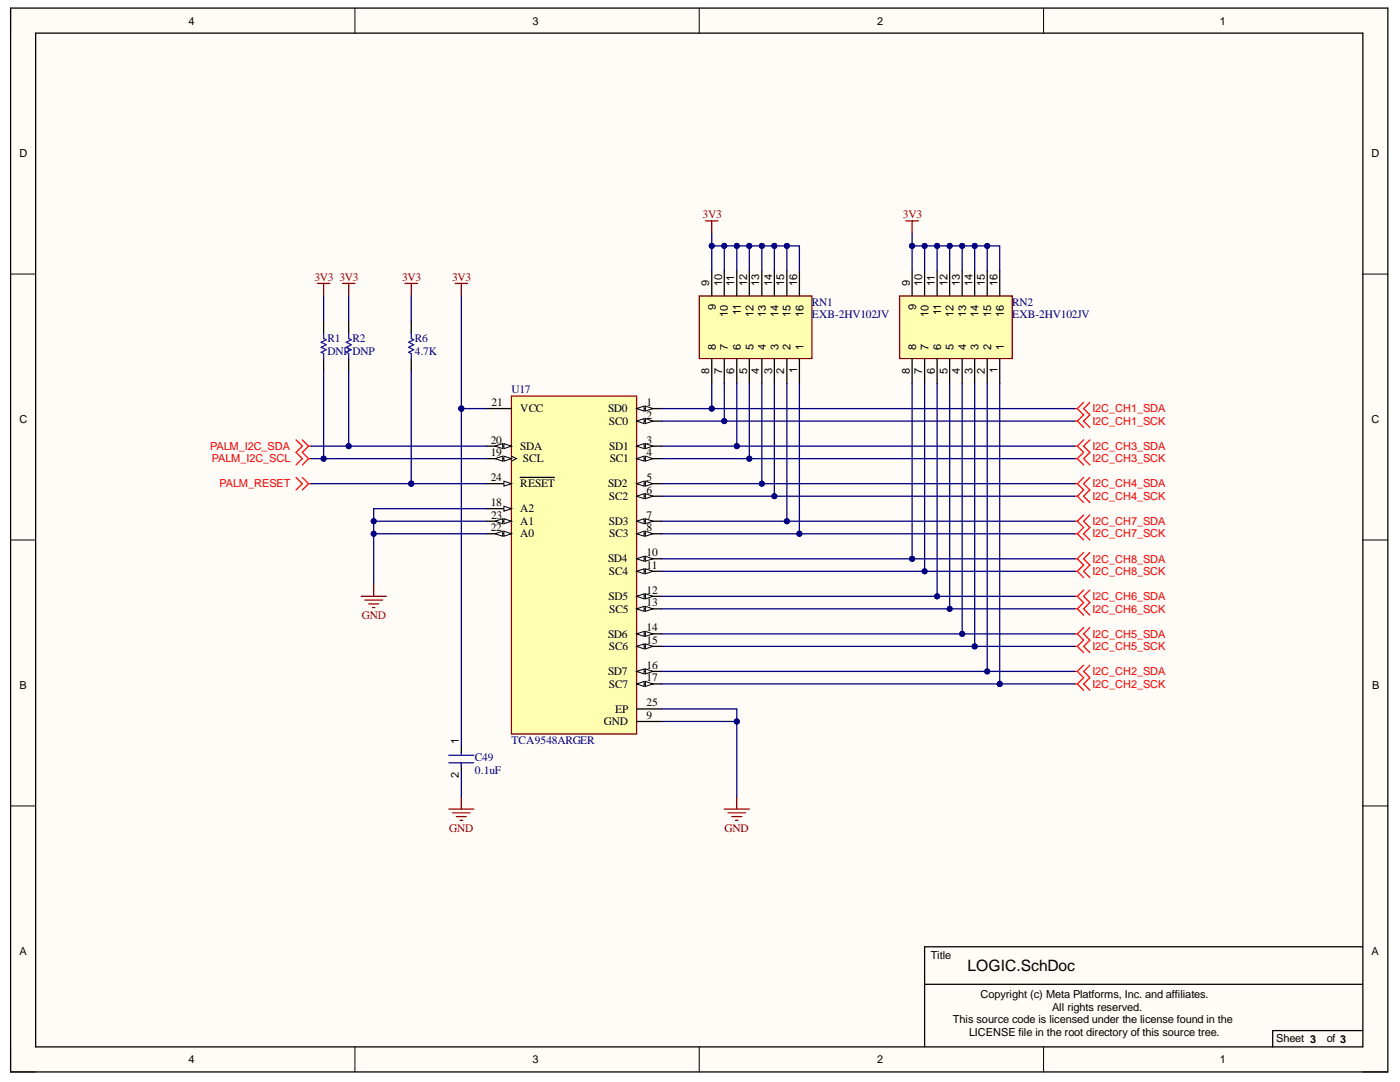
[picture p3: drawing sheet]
<svg xmlns="http://www.w3.org/2000/svg" width="279mm" height="216mm" viewBox="0 0 279 216" stroke-linecap="round" stroke-linejoin="round" font-family="sans-serif">
<g fill="#fffcf8">
<path d="M2.1 1.6h274.9v212.3h-274.9z" fill-rule="evenodd"/>
<path d="M7.1 6.6h264.9v202.3h-264.9z" fill-rule="evenodd"/>
</g>
<g fill="none" stroke="#000" stroke-width=".2">
<path d="M2.1 1.6v5M70.8 1.6v5M139.5 1.6v5M208.3 1.6v5M2.1 54.7h5M272 54.7h5M2.1 107.7h5M272 107.8h5M2.1 160.8h5M272 160.8h5M2.1 208.9v5h5M70.8 208.9v5"/>
<path d="M139.5 208.9v5M208.3 208.9v5M272 213.9h5"/>
</g>
<path d="M2.1 1.6h274.9v212.3h-274.9zM7.1 6.6h264.9v202.3h-264.9zM184.5 196.4h87.5M272 188.9h-87.5v20M272 205.6h-18v3.3" fill="none" stroke="#000" stroke-width=".25"/>
<path d="M102.1 79h25v67.5h-25z" fill-rule="evenodd" fill="#ffffb0"/>
<path d="M102.1 79h25v67.5h-25z" fill="none" stroke="#800000" stroke-width=".25"/>
<path d="M97.1 81.5h5M127.1 81.5h5" fill="none" stroke="#000" stroke-width=".25"/>
<path d="M127.1 81.5l1.5-.5v1z" fill="#f8fcff"/>
<path d="M127.1 81.5l1.5-.5v1z" fill="none" stroke="#000" stroke-width=".2"/>
<path d="M128.8 81l1.5 .5-1.5 .5z" fill="#f8fcff"/>
<path d="M128.8 81l1.5 .5-1.5 .5z" fill="none" stroke="#000" stroke-width=".2"/>
<path d="M127.1 89h5" fill="none" stroke="#000" stroke-width=".25"/>
<path d="M127.1 89l1.5-.5v1z" fill="#f8fcff"/>
<path d="M127.1 89l1.5-.5v1z" fill="none" stroke="#000" stroke-width=".2"/>
<path d="M128.8 88.5l1.5 .5-1.5 .5z" fill="#f8fcff"/>
<path d="M128.8 88.5l1.5 .5-1.5 .5z" fill="none" stroke="#000" stroke-width=".2"/>
<path d="M127.1 96.5h5" fill="none" stroke="#000" stroke-width=".25"/>
<path d="M127.1 96.5l1.5-.5v1z" fill="#f8fcff"/>
<path d="M127.1 96.5l1.5-.5v1z" fill="none" stroke="#000" stroke-width=".2"/>
<path d="M128.8 96l1.5 .5-1.5 .5z" fill="#f8fcff"/>
<path d="M128.8 96l1.5 .5-1.5 .5z" fill="none" stroke="#000" stroke-width=".2"/>
<path d="M127.1 104h5" fill="none" stroke="#000" stroke-width=".25"/>
<path d="M127.1 104l1.5-.5v1z" fill="#f8fcff"/>
<path d="M127.1 104l1.5-.5v1z" fill="none" stroke="#000" stroke-width=".2"/>
<path d="M128.8 103.5l1.5 .5-1.5 .5z" fill="#f8fcff"/>
<path d="M128.8 103.5l1.5 .5-1.5 .5z" fill="none" stroke="#000" stroke-width=".2"/>
<path d="M127.1 111.5h5" fill="none" stroke="#000" stroke-width=".25"/>
<path d="M127.1 111.5l1.5-.5v1z" fill="#f8fcff"/>
<path d="M127.1 111.5l1.5-.5v1z" fill="none" stroke="#000" stroke-width=".2"/>
<path d="M128.8 111l1.5 .5-1.5 .5z" fill="#f8fcff"/>
<path d="M128.8 111l1.5 .5-1.5 .5z" fill="none" stroke="#000" stroke-width=".2"/>
<path d="M127.1 119h5" fill="none" stroke="#000" stroke-width=".25"/>
<path d="M127.1 119l1.5-.5v1z" fill="#f8fcff"/>
<path d="M127.1 119l1.5-.5v1z" fill="none" stroke="#000" stroke-width=".2"/>
<path d="M128.8 118.5l1.5 .5-1.5 .5z" fill="#f8fcff"/>
<path d="M128.8 118.5l1.5 .5-1.5 .5z" fill="none" stroke="#000" stroke-width=".2"/>
<path d="M127.1 126.5h5" fill="none" stroke="#000" stroke-width=".25"/>
<path d="M127.1 126.5l1.5-.5v1z" fill="#f8fcff"/>
<path d="M127.1 126.5l1.5-.5v1z" fill="none" stroke="#000" stroke-width=".2"/>
<path d="M128.8 126l1.5 .5-1.5 .5z" fill="#f8fcff"/>
<path d="M128.8 126l1.5 .5-1.5 .5z" fill="none" stroke="#000" stroke-width=".2"/>
<path d="M127.1 134h5" fill="none" stroke="#000" stroke-width=".25"/>
<path d="M127.1 134l1.5-.5v1z" fill="#f8fcff"/>
<path d="M127.1 134l1.5-.5v1z" fill="none" stroke="#000" stroke-width=".2"/>
<path d="M128.8 133.5l1.5 .5-1.5 .5z" fill="#f8fcff"/>
<path d="M128.8 133.5l1.5 .5-1.5 .5z" fill="none" stroke="#000" stroke-width=".2"/>
<path d="M127.1 84h5" fill="none" stroke="#000" stroke-width=".25"/>
<path d="M127.1 84l1.5-.5v1z" fill="#f8fcff"/>
<path d="M127.1 84l1.5-.5v1z" fill="none" stroke="#000" stroke-width=".2"/>
<path d="M128.8 83.5l1.5 .5-1.5 .5z" fill="#f8fcff"/>
<path d="M128.8 83.5l1.5 .5-1.5 .5z" fill="none" stroke="#000" stroke-width=".2"/>
<path d="M127.1 91.5h5" fill="none" stroke="#000" stroke-width=".25"/>
<path d="M127.1 91.5l1.5-.5v1z" fill="#f8fcff"/>
<path d="M127.1 91.5l1.5-.5v1z" fill="none" stroke="#000" stroke-width=".2"/>
<path d="M128.8 91l1.5 .5-1.5 .5z" fill="#f8fcff"/>
<path d="M128.8 91l1.5 .5-1.5 .5z" fill="none" stroke="#000" stroke-width=".2"/>
<path d="M127.1 99h5" fill="none" stroke="#000" stroke-width=".25"/>
<path d="M127.1 99l1.5-.5v1z" fill="#f8fcff"/>
<path d="M127.1 99l1.5-.5v1z" fill="none" stroke="#000" stroke-width=".2"/>
<path d="M128.8 98.5l1.5 .5-1.5 .5z" fill="#f8fcff"/>
<path d="M128.8 98.5l1.5 .5-1.5 .5z" fill="none" stroke="#000" stroke-width=".2"/>
<path d="M127.1 106.5h5" fill="none" stroke="#000" stroke-width=".25"/>
<path d="M127.1 106.5l1.5-.5v1z" fill="#f8fcff"/>
<path d="M127.1 106.5l1.5-.5v1z" fill="none" stroke="#000" stroke-width=".2"/>
<path d="M128.8 106l1.5 .5-1.5 .5z" fill="#f8fcff"/>
<path d="M128.8 106l1.5 .5-1.5 .5z" fill="none" stroke="#000" stroke-width=".2"/>
<path d="M127.1 114h5" fill="none" stroke="#000" stroke-width=".25"/>
<path d="M127.1 114l1.5-.5v1z" fill="#f8fcff"/>
<path d="M127.1 114l1.5-.5v1z" fill="none" stroke="#000" stroke-width=".2"/>
<path d="M128.8 113.5l1.5 .5-1.5 .5z" fill="#f8fcff"/>
<path d="M128.8 113.5l1.5 .5-1.5 .5z" fill="none" stroke="#000" stroke-width=".2"/>
<path d="M127.1 121.5h5" fill="none" stroke="#000" stroke-width=".25"/>
<path d="M127.1 121.5l1.5-.5v1z" fill="#f8fcff"/>
<path d="M127.1 121.5l1.5-.5v1z" fill="none" stroke="#000" stroke-width=".2"/>
<path d="M128.8 121l1.5 .5-1.5 .5z" fill="#f8fcff"/>
<path d="M128.8 121l1.5 .5-1.5 .5z" fill="none" stroke="#000" stroke-width=".2"/>
<path d="M127.1 129h5" fill="none" stroke="#000" stroke-width=".25"/>
<path d="M127.1 129l1.5-.5v1z" fill="#f8fcff"/>
<path d="M127.1 129l1.5-.5v1z" fill="none" stroke="#000" stroke-width=".2"/>
<path d="M128.8 128.5l1.5 .5-1.5 .5z" fill="#f8fcff"/>
<path d="M128.8 128.5l1.5 .5-1.5 .5z" fill="none" stroke="#000" stroke-width=".2"/>
<path d="M127.1 136.5h5" fill="none" stroke="#000" stroke-width=".25"/>
<path d="M127.1 136.5l1.5-.5v1z" fill="#f8fcff"/>
<path d="M127.1 136.5l1.5-.5v1z" fill="none" stroke="#000" stroke-width=".2"/>
<path d="M128.8 136l1.5 .5-1.5 .5z" fill="#f8fcff"/>
<path d="M128.8 136l1.5 .5-1.5 .5z" fill="none" stroke="#000" stroke-width=".2"/>
<path d="M97.1 96.5h5" fill="none" stroke="#000" stroke-width=".25"/>
<path d="M100.6 96l1.5 .5-1.5 .5z" fill="#f8fcff"/>
<path d="M100.6 96l1.5 .5-1.5 .5z" fill="none" stroke="#000" stroke-width=".2"/>
<path d="M103.8 95.3h6.9M97.1 106.5h5" fill="none" stroke="#000" stroke-width=".25"/>
<path d="M100.6 106l1.5 .5-1.5 .5z" fill="#f8fcff"/>
<path d="M100.6 106l1.5 .5-1.5 .5z" fill="none" stroke="#000" stroke-width=".2"/>
<path d="M98.8 106.5l1.5-.5v1z" fill="#f8fcff"/>
<path d="M98.8 106.5l1.5-.5v1z" fill="none" stroke="#000" stroke-width=".2"/>
<path d="M97.1 104h5" fill="none" stroke="#000" stroke-width=".25"/>
<path d="M100.6 103.5l1.5 .5-1.5 .5z" fill="#f8fcff"/>
<path d="M100.6 103.5l1.5 .5-1.5 .5z" fill="none" stroke="#000" stroke-width=".2"/>
<path d="M98.8 104l1.5-.5v1z" fill="#f8fcff"/>
<path d="M98.8 104l1.5-.5v1z" fill="none" stroke="#000" stroke-width=".2"/>
<path d="M97.1 101.5h5" fill="none" stroke="#000" stroke-width=".25"/>
<path d="M100.6 101l1.5 .5-1.5 .5z" fill="#f8fcff"/>
<path d="M100.6 101l1.5 .5-1.5 .5z" fill="none" stroke="#000" stroke-width=".2"/>
<path d="M97.1 91.5h5M127.1 141.5h5" fill="none" stroke="#000" stroke-width=".25"/>
<path d="M100.6 91l1.5 .5-1.5 .5z" fill="#f8fcff"/>
<path d="M100.6 91l1.5 .5-1.5 .5z" fill="none" stroke="#000" stroke-width=".2"/>
<path d="M98.8 91.5l1.5-.5v1z" fill="#f8fcff"/>
<path d="M98.8 91.5l1.5-.5v1zM102.1 91l1 .5-1 .5" fill="none" stroke="#000" stroke-width=".2"/>
<path d="M97.1 89h5" fill="none" stroke="#000" stroke-width=".25"/>
<path d="M100.6 88.5l1.5 .5-1.5 .5z" fill="#f8fcff"/>
<path d="M100.6 88.5l1.5 .5-1.5 .5z" fill="none" stroke="#000" stroke-width=".2"/>
<path d="M98.8 89l1.5-.5v1z" fill="#f8fcff"/>
<path d="M98.8 89l1.5-.5v1z" fill="none" stroke="#000" stroke-width=".2"/>
<path d="M82.1 64v2.5M82.1 71.5v2.5M92.1 149v1.5M92.1 152.2v1.8M127.1 144h5" fill="none" stroke="#000" stroke-width=".25"/>
<g fill="none" stroke="#f00" stroke-width=".25">
<path d="M59.1 87.8l1.2 1.2-1.2 1.3 1.2 1.2-1.2 1.3M59.1 95.3l1.2 1.2-1.2 1.3M60.3 87.8l1.3 1.2M60.3 95.3l1.3 1.2M61.6 89l-1.3 1.3 1.3 1.2M61.6 89h.5M61.6 91.5l-1.3 1.3M61.6 91.5h.5M61.6 96.5l-1.3 1.3M61.6 96.5h.5M214.5 84h.5M214.5 81.5h.5"/>
<path d="M214.5 89h.5M214.5 91.5h.5M214.5 96.5h.5M214.5 99h.5M215 84l1.3 1.3M215 81.5l1.3 1.3-1.3 1.2M215 91.5l1.3 1.3M215 89l1.3 1.3-1.3 1.2M215 99l1.3 1.3M215 96.5l1.3 1.3-1.3 1.2M216.3 80.3l-1.3 1.2M216.3 87.8l-1.3 1.2"/>
<path d="M216.3 95.3l-1.3 1.2M217.5 80.3l-1.2 1.2 1.2 1.3-1.2 1.2 1.2 1.3M217.5 87.8l-1.2 1.2 1.2 1.3-1.2 1.2 1.2 1.3M217.5 95.3l-1.2 1.2 1.2 1.3-1.2 1.2 1.2 1.3M214.5 119h.5M214.5 114h.5M214.5 111.5h.5M214.5 106.5h.5M214.5 104h.5M215 119l1.3 1.2-1.3 1.3M215 114l1.3 1.2M215 111.5l1.3 1.3-1.3 1.2"/>
<path d="M215 106.5l1.3 1.3M215 104l1.3 1.3-1.3 1.2M216.3 117.7l-1.3 1.3M216.3 110.2l-1.3 1.3M216.3 102.8l-1.3 1.2M217.5 117.7l-1.2 1.3 1.2 1.2-1.2 1.3 1.2 1.2M217.5 110.2l-1.2 1.3 1.2 1.3-1.2 1.2 1.2 1.2M217.5 102.8l-1.2 1.2 1.2 1.3-1.2 1.2 1.2 1.3M214.5 121.5h.5M214.5 129h.5M214.5 126.5h.5M214.5 136.5h.5"/>
<path d="M214.5 134h.5M215 121.5l1.3 1.2M215 129l1.3 1.2M215 126.5l1.3 1.2-1.3 1.3M215 136.5l1.3 1.2M215 134l1.3 1.2-1.3 1.3M216.3 125.2l-1.3 1.3M216.3 132.7l-1.3 1.3M217.5 125.2l-1.2 1.3 1.2 1.2-1.2 1.3 1.2 1.2M217.5 132.7l-1.2 1.3 1.2 1.2-1.2 1.3 1.2 1.2"/>
</g>
<g fill="none" stroke="#800000" stroke-width=".25">
<path d="M63.3 56.6h2.5M64.6 56.6v2.5M68.3 56.6h2.5M69.6 56.6v2.5M80.8 56.6h2.5M82.1 56.6v2.5M90.8 56.6h2.5M92.1 56.6v2.5M140.8 44.1h2.5M142 44.1v2.5M180.8 44.1h2.5M182 44.1v2.5"/>
<path d="M72.1 119h5M72.8 119.7h3.5M74.6 116.5v2.5M73.6 120.5h2M74.3 121.2h.5M92.1 158.9v2.5M147 158.9v2.5M89.6 161.4h5M90.3 162.2h3.5M91.1 162.9h2M91.8 163.7h.5M144.5 161.4h5"/>
<path d="M145.3 162.2h3.5M146 162.9h2M146.8 163.7h.5"/>
</g>
<path d="M82.1 66.5v1l.5 .3-1 .5 1 .5-1 .5 1 .5-1 .5 .5 .2v1M89.6 152.2h5M89.6 150.7h5M92.1 150.2v.3M92.1 152.2v.8" fill="none" stroke="#00f" stroke-width=".25"/>
<path d="M139.5 59.1h22.5v12.4h-22.5z" fill-rule="evenodd" fill="#ffffb0"/>
<path d="M139.5 59.1h22.5v12.4h-22.5z" fill="none" stroke="#800000" stroke-width=".25"/>
<g fill="none" stroke="#000" stroke-width=".25">
<path d="M142 54.1v5M144.5 54.1v5M147 54.1v5M149.5 54.1v5M152 54.1v5M154.5 54.1v5M157 54.1v5M159.5 54.1v5M142 71.5v5M144.5 71.5v5M147 71.5v5M149.5 71.5v5"/>
<path d="M152 71.5v5M154.5 71.5v5M157 71.5v5M159.5 71.5v5"/>
</g>
<path d="M179.5 59.1h22.5v12.4h-22.5z" fill-rule="evenodd" fill="#ffffb0"/>
<path d="M179.5 59.1h22.5v12.4h-22.5z" fill="none" stroke="#800000" stroke-width=".25"/>
<g fill="none" stroke="#000" stroke-width=".25">
<path d="M182 54.1v5M184.5 54.1v5M187 54.1v5M189.5 54.1v5M192 54.1v5M194.5 54.1v5M197 54.1v5M199.5 54.1v5M64.6 64v2.5M64.6 71.5v2.5M69.6 64v2.5M69.6 71.5v2.5"/>
<path d="M182 71.5v5M184.5 71.5v5M187 71.5v5M189.5 71.5v5M192 71.5v5M194.5 71.5v5M197 71.5v5M199.5 71.5v5"/>
</g>
<path d="M64.6 66.5v1l.5 .3-1 .5 1 .5-1 .5 1 .5-1 .5 .5 .2v1M69.6 66.5v1l.5 .3-1 .5 1 .5-1 .5 1 .5-1 .5 .5 .2v1" fill="none" stroke="#00f" stroke-width=".25"/>
<path d="M132.1 144h14.9" fill="none" stroke="#000080" stroke-width=".25"/>
<circle cx="147" cy="144" r=".5" fill="#000080"/>
<circle cx="147" cy="144" r=".5" fill="none" stroke="#000080" stroke-width=".2"/>
<path d="M92.1 59.1v22.4M92.1 154v4.9" fill="none" stroke="#000080" stroke-width=".25"/>
<circle cx="92.1" cy="81.5" r=".5" fill="#000080"/>
<circle cx="92.1" cy="81.5" r=".5" fill="none" stroke="#000080" stroke-width=".2"/>
<path d="M142 76.5v5" fill="none" stroke="#000080" stroke-width=".25"/>
<circle cx="142" cy="81.5" r=".5" fill="#000080"/>
<circle cx="142" cy="81.5" r=".5" fill="none" stroke="#000080" stroke-width=".2"/>
<path d="M144.5 76.5v7.5" fill="none" stroke="#000080" stroke-width=".25"/>
<circle cx="144.5" cy="84" r=".5" fill="#000080"/>
<circle cx="144.5" cy="84" r=".5" fill="none" stroke="#000080" stroke-width=".2"/>
<path d="M147 76.5v12.5" fill="none" stroke="#000080" stroke-width=".25"/>
<circle cx="147" cy="89" r=".5" fill="#000080"/>
<circle cx="147" cy="89" r=".5" fill="none" stroke="#000080" stroke-width=".2"/>
<path d="M149.5 76.5v15" fill="none" stroke="#000080" stroke-width=".25"/>
<circle cx="149.5" cy="91.5" r=".5" fill="#000080"/>
<circle cx="149.5" cy="91.5" r=".5" fill="none" stroke="#000080" stroke-width=".2"/>
<path d="M152 76.5v20" fill="none" stroke="#000080" stroke-width=".25"/>
<circle cx="152" cy="96.5" r=".5" fill="#000080"/>
<circle cx="152" cy="96.5" r=".5" fill="none" stroke="#000080" stroke-width=".2"/>
<path d="M154.5 76.5v22.5" fill="none" stroke="#000080" stroke-width=".25"/>
<circle cx="154.5" cy="99" r=".5" fill="#000080"/>
<circle cx="154.5" cy="99" r=".5" fill="none" stroke="#000080" stroke-width=".2"/>
<path d="M157 76.5v27.5" fill="none" stroke="#000080" stroke-width=".25"/>
<circle cx="157" cy="104" r=".5" fill="#000080"/>
<circle cx="157" cy="104" r=".5" fill="none" stroke="#000080" stroke-width=".2"/>
<path d="M159.5 76.5v30" fill="none" stroke="#000080" stroke-width=".25"/>
<circle cx="159.5" cy="106.5" r=".5" fill="#000080"/>
<circle cx="159.5" cy="106.5" r=".5" fill="none" stroke="#000080" stroke-width=".2"/>
<path d="M182 76.5v35" fill="none" stroke="#000080" stroke-width=".25"/>
<circle cx="182" cy="111.5" r=".5" fill="#000080"/>
<circle cx="182" cy="111.5" r=".5" fill="none" stroke="#000080" stroke-width=".2"/>
<path d="M184.5 76.5v37.5" fill="none" stroke="#000080" stroke-width=".25"/>
<circle cx="184.5" cy="114" r=".5" fill="#000080"/>
<circle cx="184.5" cy="114" r=".5" fill="none" stroke="#000080" stroke-width=".2"/>
<path d="M187 76.5v42.5" fill="none" stroke="#000080" stroke-width=".25"/>
<circle cx="187" cy="119" r=".5" fill="#000080"/>
<circle cx="187" cy="119" r=".5" fill="none" stroke="#000080" stroke-width=".2"/>
<path d="M189.5 76.5v45" fill="none" stroke="#000080" stroke-width=".25"/>
<circle cx="189.5" cy="121.5" r=".5" fill="#000080"/>
<circle cx="189.5" cy="121.5" r=".5" fill="none" stroke="#000080" stroke-width=".2"/>
<path d="M192 76.5v50" fill="none" stroke="#000080" stroke-width=".25"/>
<circle cx="192" cy="126.5" r=".5" fill="#000080"/>
<circle cx="192" cy="126.5" r=".5" fill="none" stroke="#000080" stroke-width=".2"/>
<path d="M194.5 76.5v52.5" fill="none" stroke="#000080" stroke-width=".25"/>
<circle cx="194.5" cy="129" r=".5" fill="#000080"/>
<circle cx="194.5" cy="129" r=".5" fill="none" stroke="#000080" stroke-width=".2"/>
<path d="M197 76.5v57.5" fill="none" stroke="#000080" stroke-width=".25"/>
<circle cx="197" cy="134" r=".5" fill="#000080"/>
<circle cx="197" cy="134" r=".5" fill="none" stroke="#000080" stroke-width=".2"/>
<path d="M199.5 76.5v60" fill="none" stroke="#000080" stroke-width=".25"/>
<circle cx="199.5" cy="136.5" r=".5" fill="#000080"/>
<circle cx="199.5" cy="136.5" r=".5" fill="none" stroke="#000080" stroke-width=".2"/>
<path d="M157 49.1v5" fill="none" stroke="#000080" stroke-width=".25"/>
<circle cx="157" cy="49.1" r=".5" fill="#000080"/>
<circle cx="157" cy="49.1" r=".5" fill="none" stroke="#000080" stroke-width=".2"/>
<path d="M154.5 49.1v5" fill="none" stroke="#000080" stroke-width=".25"/>
<circle cx="154.5" cy="49.1" r=".5" fill="#000080"/>
<circle cx="154.5" cy="49.1" r=".5" fill="none" stroke="#000080" stroke-width=".2"/>
<path d="M152 49.1v5" fill="none" stroke="#000080" stroke-width=".25"/>
<circle cx="152" cy="49.1" r=".5" fill="#000080"/>
<circle cx="152" cy="49.1" r=".5" fill="none" stroke="#000080" stroke-width=".2"/>
<path d="M149.5 49.1v5" fill="none" stroke="#000080" stroke-width=".25"/>
<circle cx="149.5" cy="49.1" r=".5" fill="#000080"/>
<circle cx="149.5" cy="49.1" r=".5" fill="none" stroke="#000080" stroke-width=".2"/>
<path d="M147 49.1v5" fill="none" stroke="#000080" stroke-width=".25"/>
<circle cx="147" cy="49.1" r=".5" fill="#000080"/>
<circle cx="147" cy="49.1" r=".5" fill="none" stroke="#000080" stroke-width=".2"/>
<path d="M144.5 49.1v5" fill="none" stroke="#000080" stroke-width=".25"/>
<circle cx="144.5" cy="49.1" r=".5" fill="#000080"/>
<circle cx="144.5" cy="49.1" r=".5" fill="none" stroke="#000080" stroke-width=".2"/>
<path d="M197 49.1v5" fill="none" stroke="#000080" stroke-width=".25"/>
<circle cx="197" cy="49.1" r=".5" fill="#000080"/>
<circle cx="197" cy="49.1" r=".5" fill="none" stroke="#000080" stroke-width=".2"/>
<path d="M194.5 49.1v5" fill="none" stroke="#000080" stroke-width=".25"/>
<circle cx="194.5" cy="49.1" r=".5" fill="#000080"/>
<circle cx="194.5" cy="49.1" r=".5" fill="none" stroke="#000080" stroke-width=".2"/>
<path d="M192 49.1v5" fill="none" stroke="#000080" stroke-width=".25"/>
<circle cx="192" cy="49.1" r=".5" fill="#000080"/>
<circle cx="192" cy="49.1" r=".5" fill="none" stroke="#000080" stroke-width=".2"/>
<path d="M189.5 49.1v5" fill="none" stroke="#000080" stroke-width=".25"/>
<circle cx="189.5" cy="49.1" r=".5" fill="#000080"/>
<circle cx="189.5" cy="49.1" r=".5" fill="none" stroke="#000080" stroke-width=".2"/>
<path d="M187 49.1v5" fill="none" stroke="#000080" stroke-width=".25"/>
<circle cx="187" cy="49.1" r=".5" fill="#000080"/>
<circle cx="187" cy="49.1" r=".5" fill="none" stroke="#000080" stroke-width=".2"/>
<path d="M184.5 49.1v5" fill="none" stroke="#000080" stroke-width=".25"/>
<circle cx="184.5" cy="49.1" r=".5" fill="#000080"/>
<circle cx="184.5" cy="49.1" r=".5" fill="none" stroke="#000080" stroke-width=".2"/>
<path d="M64.6 59.1v4.9M69.6 59.1v4.9M64.6 74v17.5" fill="none" stroke="#000080" stroke-width=".25"/>
<circle cx="64.6" cy="91.5" r=".5" fill="#000080"/>
<circle cx="64.6" cy="91.5" r=".5" fill="none" stroke="#000080" stroke-width=".2"/>
<path d="M69.6 74v15" fill="none" stroke="#000080" stroke-width=".25"/>
<circle cx="69.6" cy="89" r=".5" fill="#000080"/>
<circle cx="69.6" cy="89" r=".5" fill="none" stroke="#000080" stroke-width=".2"/>
<path d="M92.1 81.5h5" fill="none" stroke="#000080" stroke-width=".25"/>
<circle cx="92.1" cy="81.5" r=".5" fill="#000080"/>
<circle cx="92.1" cy="81.5" r=".5" fill="none" stroke="#000080" stroke-width=".2"/>
<path d="M92.1 81.5v67.5" fill="none" stroke="#000080" stroke-width=".25"/>
<circle cx="92.1" cy="81.5" r=".5" fill="#000080"/>
<circle cx="92.1" cy="81.5" r=".5" fill="none" stroke="#000080" stroke-width=".2"/>
<path d="M82.1 59.1v4.9M82.1 74v22.5" fill="none" stroke="#000080" stroke-width=".25"/>
<circle cx="82.1" cy="96.5" r=".5" fill="#000080"/>
<circle cx="82.1" cy="96.5" r=".5" fill="none" stroke="#000080" stroke-width=".2"/>
<path d="M74.6 104h22.5" fill="none" stroke="#000080" stroke-width=".25"/>
<circle cx="74.6" cy="104" r=".5" fill="#000080"/>
<circle cx="74.6" cy="104" r=".5" fill="none" stroke="#000080" stroke-width=".2"/>
<path d="M74.6 106.5h22.5" fill="none" stroke="#000080" stroke-width=".25"/>
<circle cx="74.6" cy="106.5" r=".5" fill="#000080"/>
<circle cx="74.6" cy="106.5" r=".5" fill="none" stroke="#000080" stroke-width=".2"/>
<path d="M62.1 96.5h20" fill="none" stroke="#000080" stroke-width=".25"/>
<circle cx="82.1" cy="96.5" r=".5" fill="#000080"/>
<circle cx="82.1" cy="96.5" r=".5" fill="none" stroke="#000080" stroke-width=".2"/>
<path d="M82.1 96.5h15" fill="none" stroke="#000080" stroke-width=".25"/>
<circle cx="82.1" cy="96.5" r=".5" fill="#000080"/>
<circle cx="82.1" cy="96.5" r=".5" fill="none" stroke="#000080" stroke-width=".2"/>
<path d="M62.1 91.5h35" fill="none" stroke="#000080" stroke-width=".25"/>
<circle cx="64.6" cy="91.5" r=".5" fill="#000080"/>
<circle cx="64.6" cy="91.5" r=".5" fill="none" stroke="#000080" stroke-width=".2"/>
<path d="M62.1 89h35" fill="none" stroke="#000080" stroke-width=".25"/>
<circle cx="69.6" cy="89" r=".5" fill="#000080"/>
<circle cx="69.6" cy="89" r=".5" fill="none" stroke="#000080" stroke-width=".2"/>
<path d="M97.1 101.5h-22.5v15" fill="none" stroke="#000080" stroke-width=".25"/>
<circle cx="74.6" cy="104" r=".5" fill="#000080"/>
<circle cx="74.6" cy="104" r=".5" fill="none" stroke="#000080" stroke-width=".2"/>
<circle cx="74.6" cy="106.5" r=".5" fill="#000080"/>
<circle cx="74.6" cy="106.5" r=".5" fill="none" stroke="#000080" stroke-width=".2"/>
<path d="M132.1 141.5h14.9v17.4" fill="none" stroke="#000080" stroke-width=".25"/>
<circle cx="147" cy="144" r=".5" fill="#000080"/>
<circle cx="147" cy="144" r=".5" fill="none" stroke="#000080" stroke-width=".2"/>
<path d="M132.1 136.5h82.4" fill="none" stroke="#000080" stroke-width=".25"/>
<circle cx="199.5" cy="136.5" r=".5" fill="#000080"/>
<circle cx="199.5" cy="136.5" r=".5" fill="none" stroke="#000080" stroke-width=".2"/>
<path d="M132.1 134h82.4" fill="none" stroke="#000080" stroke-width=".25"/>
<circle cx="197" cy="134" r=".5" fill="#000080"/>
<circle cx="197" cy="134" r=".5" fill="none" stroke="#000080" stroke-width=".2"/>
<path d="M132.1 129h82.4" fill="none" stroke="#000080" stroke-width=".25"/>
<circle cx="194.5" cy="129" r=".5" fill="#000080"/>
<circle cx="194.5" cy="129" r=".5" fill="none" stroke="#000080" stroke-width=".2"/>
<path d="M132.1 126.5h82.4" fill="none" stroke="#000080" stroke-width=".25"/>
<circle cx="192" cy="126.5" r=".5" fill="#000080"/>
<circle cx="192" cy="126.5" r=".5" fill="none" stroke="#000080" stroke-width=".2"/>
<path d="M132.1 121.5h82.4" fill="none" stroke="#000080" stroke-width=".25"/>
<circle cx="189.5" cy="121.5" r=".5" fill="#000080"/>
<circle cx="189.5" cy="121.5" r=".5" fill="none" stroke="#000080" stroke-width=".2"/>
<path d="M132.1 119h82.4" fill="none" stroke="#000080" stroke-width=".25"/>
<circle cx="187" cy="119" r=".5" fill="#000080"/>
<circle cx="187" cy="119" r=".5" fill="none" stroke="#000080" stroke-width=".2"/>
<path d="M132.1 114h82.4" fill="none" stroke="#000080" stroke-width=".25"/>
<circle cx="184.5" cy="114" r=".5" fill="#000080"/>
<circle cx="184.5" cy="114" r=".5" fill="none" stroke="#000080" stroke-width=".2"/>
<path d="M132.1 111.5h82.4" fill="none" stroke="#000080" stroke-width=".25"/>
<circle cx="182" cy="111.5" r=".5" fill="#000080"/>
<circle cx="182" cy="111.5" r=".5" fill="none" stroke="#000080" stroke-width=".2"/>
<path d="M132.1 106.5h82.4" fill="none" stroke="#000080" stroke-width=".25"/>
<circle cx="159.5" cy="106.5" r=".5" fill="#000080"/>
<circle cx="159.5" cy="106.5" r=".5" fill="none" stroke="#000080" stroke-width=".2"/>
<path d="M132.1 104h82.4" fill="none" stroke="#000080" stroke-width=".25"/>
<circle cx="157" cy="104" r=".5" fill="#000080"/>
<circle cx="157" cy="104" r=".5" fill="none" stroke="#000080" stroke-width=".2"/>
<path d="M132.1 99h82.4" fill="none" stroke="#000080" stroke-width=".25"/>
<circle cx="154.5" cy="99" r=".5" fill="#000080"/>
<circle cx="154.5" cy="99" r=".5" fill="none" stroke="#000080" stroke-width=".2"/>
<path d="M132.1 96.5h82.4" fill="none" stroke="#000080" stroke-width=".25"/>
<circle cx="152" cy="96.5" r=".5" fill="#000080"/>
<circle cx="152" cy="96.5" r=".5" fill="none" stroke="#000080" stroke-width=".2"/>
<path d="M132.1 91.5h82.4" fill="none" stroke="#000080" stroke-width=".25"/>
<circle cx="149.5" cy="91.5" r=".5" fill="#000080"/>
<circle cx="149.5" cy="91.5" r=".5" fill="none" stroke="#000080" stroke-width=".2"/>
<path d="M132.1 89h82.4" fill="none" stroke="#000080" stroke-width=".25"/>
<circle cx="147" cy="89" r=".5" fill="#000080"/>
<circle cx="147" cy="89" r=".5" fill="none" stroke="#000080" stroke-width=".2"/>
<path d="M132.1 84h82.4" fill="none" stroke="#000080" stroke-width=".25"/>
<circle cx="144.5" cy="84" r=".5" fill="#000080"/>
<circle cx="144.5" cy="84" r=".5" fill="none" stroke="#000080" stroke-width=".2"/>
<path d="M132.1 81.5h82.4" fill="none" stroke="#000080" stroke-width=".25"/>
<circle cx="142" cy="81.5" r=".5" fill="#000080"/>
<circle cx="142" cy="81.5" r=".5" fill="none" stroke="#000080" stroke-width=".2"/>
<path d="M142 49.1h17.5v5" fill="none" stroke="#000080" stroke-width=".25"/>
<circle cx="142" cy="49.1" r=".5" fill="#000080"/>
<circle cx="142" cy="49.1" r=".5" fill="none" stroke="#000080" stroke-width=".2"/>
<circle cx="144.5" cy="49.1" r=".5" fill="#000080"/>
<circle cx="144.5" cy="49.1" r=".5" fill="none" stroke="#000080" stroke-width=".2"/>
<circle cx="147" cy="49.1" r=".5" fill="#000080"/>
<circle cx="147" cy="49.1" r=".5" fill="none" stroke="#000080" stroke-width=".2"/>
<circle cx="149.5" cy="49.1" r=".5" fill="#000080"/>
<circle cx="149.5" cy="49.1" r=".5" fill="none" stroke="#000080" stroke-width=".2"/>
<circle cx="152" cy="49.1" r=".5" fill="#000080"/>
<circle cx="152" cy="49.1" r=".5" fill="none" stroke="#000080" stroke-width=".2"/>
<circle cx="154.5" cy="49.1" r=".5" fill="#000080"/>
<circle cx="154.5" cy="49.1" r=".5" fill="none" stroke="#000080" stroke-width=".2"/>
<circle cx="157" cy="49.1" r=".5" fill="#000080"/>
<circle cx="157" cy="49.1" r=".5" fill="none" stroke="#000080" stroke-width=".2"/>
<path d="M182 49.1h17.5v5" fill="none" stroke="#000080" stroke-width=".25"/>
<circle cx="182" cy="49.1" r=".5" fill="#000080"/>
<circle cx="182" cy="49.1" r=".5" fill="none" stroke="#000080" stroke-width=".2"/>
<circle cx="184.5" cy="49.1" r=".5" fill="#000080"/>
<circle cx="184.5" cy="49.1" r=".5" fill="none" stroke="#000080" stroke-width=".2"/>
<circle cx="187" cy="49.1" r=".5" fill="#000080"/>
<circle cx="187" cy="49.1" r=".5" fill="none" stroke="#000080" stroke-width=".2"/>
<circle cx="189.5" cy="49.1" r=".5" fill="#000080"/>
<circle cx="189.5" cy="49.1" r=".5" fill="none" stroke="#000080" stroke-width=".2"/>
<circle cx="192" cy="49.1" r=".5" fill="#000080"/>
<circle cx="192" cy="49.1" r=".5" fill="none" stroke="#000080" stroke-width=".2"/>
<circle cx="194.5" cy="49.1" r=".5" fill="#000080"/>
<circle cx="194.5" cy="49.1" r=".5" fill="none" stroke="#000080" stroke-width=".2"/>
<circle cx="197" cy="49.1" r=".5" fill="#000080"/>
<circle cx="197" cy="49.1" r=".5" fill="none" stroke="#000080" stroke-width=".2"/>
<path d="M142 46.6v7.5" fill="none" stroke="#000080" stroke-width=".25"/>
<circle cx="142" cy="49.1" r=".5" fill="#000080"/>
<circle cx="142" cy="49.1" r=".5" fill="none" stroke="#000080" stroke-width=".2"/>
<path d="M182 46.6v7.5" fill="none" stroke="#000080" stroke-width=".25"/>
<circle cx="182" cy="49.1" r=".5" fill="#000080"/>
<circle cx="182" cy="49.1" r=".5" fill="none" stroke="#000080" stroke-width=".2"/>
<text font-size="3.1" x="193.1" y="193.8">LOGIC.SchDoc</text>
<g font-size="2.3" fill="#800000">
<text x="140.2" y="43.6">3V3</text>
<text x="180.2" y="43.6">3V3</text>
<text x="62.7" y="56.1">3V3</text>
<text x="67.7" y="56.1">3V3</text>
<text x="80.3" y="56.1">3V3</text>
<text x="90.2" y="56.1">3V3</text>
<text x="72.2" y="123.5">GND</text>
<text x="89.6" y="166">GND</text>
<text x="144.6" y="166">GND</text>
</g>
<g font-size="2.3" fill="#000080">
<text x="162" y="61.1">RN1</text>
<text x="162" y="63.5">EXB-2HV102JV</text>
<text x="202" y="61.1">RN2</text>
<text x="202" y="63.5">EXB-2HV102JV</text>
<text x="65.4" y="68.3">R1</text>
<text x="65.4" y="70.8">DNP DNP</text>
<text x="70.4" y="68.3">R2</text>
<text x="82.8" y="68.3">R6</text>
<text x="82.8" y="70.8">4.7K</text>
<text x="102.1" y="78.5">U17</text>
<text x="102.1" y="148.5">TCA9548ARGER</text>
<text x="94.8" y="151.9">C49</text>
<text x="94.8" y="154.5">0.1uF</text>
</g>
<g font-size="2.3">
<text x="98.1" y="81">21</text>
<text x="103.8" y="82.3">VCC</text>
<text x="121.3" y="82.3">SD0</text>
<text x="129" y="81">1</text>
<text x="129" y="83.6">2</text>
<text x="97.9" y="88.6">20</text>
<text x="103.8" y="89.7">SDA</text>
<text x="121.5" y="84.8">SC0</text>
<text x="121.6" y="89.7">SD1</text>
<text x="129" y="88.6">3</text>
<text x="97.9" y="96">24</text>
<text x="97.9" y="91">19</text>
<text x="104.4" y="92.3">SCL</text>
<text x="121.7" y="92.3">SC1</text>
<text x="129" y="96">5</text>
<text x="129" y="91">4</text>
<text x="97.9" y="101">18</text>
<text x="103.8" y="97.3">RESET</text>
<text x="121.3" y="97.3">SD2</text>
<text x="121.5" y="99.8">SC2</text>
<text x="129" y="98.5">6</text>
<text x="97.9" y="106.1">22</text>
<text x="98" y="103.5">23</text>
<text x="103.8" y="107.2">A0</text>
<text x="103.8" y="104.8">A1</text>
<text x="103.8" y="102.2">A2</text>
<text x="121.5" y="104.8">SD3</text>
<text x="121.6" y="107.2">SC3</text>
<text x="129" y="103.5">7</text>
<text x="129" y="106.1">8</text>
<text x="121.3" y="112.2">SD4</text>
<text x="129" y="111">10</text>
<text x="129" y="113.5">11</text>
<text x="121.4" y="119.7">SD5</text>
<text x="121.5" y="114.8">SC4</text>
<text x="129" y="118.5">12</text>
<text x="121.6" y="122.3">SC5</text>
<text x="129" y="126">14</text>
<text x="129" y="121">13</text>
<text x="121.3" y="127.3">SD6</text>
<text x="121.5" y="129.7">SC6</text>
<text x="129" y="128.4">15</text>
<text x="121.3" y="134.7">SD7</text>
<text x="121.5" y="137.2">SC7</text>
<text x="129" y="133.5">16</text>
<text x="129" y="136">17</text>
<text x="122.8" y="142.2">EP</text>
<text x="129" y="141">25</text>
<text x="129" y="143.5">9</text>
<text x="120.5" y="144.8">GND</text>
</g>
<g font-size="2.2">
<text x="37.6" y="4.9">4</text>
<text x="106.3" y="4.9">3</text>
<text x="175" y="4.9">2</text>
<text x="243.5" y="4.9">1</text>
<text x="3.9" y="31.4">D</text>
<text x="273.7" y="31.4">D</text>
<text x="141.6" y="57" transform="rotate(-90 141.6 57)">9</text>
<text x="144.1" y="57" transform="rotate(-90 144.1 57)">10</text>
<text x="146.5" y="57" transform="rotate(-90 146.5 57)">11</text>
<text x="149.1" y="57" transform="rotate(-90 149.1 57)">12</text>
<text x="151.5" y="57" transform="rotate(-90 151.5 57)">13</text>
<text x="154.1" y="57" transform="rotate(-90 154.1 57)">14</text>
<text x="156.5" y="57" transform="rotate(-90 156.5 57)">15</text>
<text x="159.1" y="57" transform="rotate(-90 159.1 57)">16</text>
<text x="181.6" y="57" transform="rotate(-90 181.6 57)">9</text>
<text x="184" y="57" transform="rotate(-90 184 57)">10</text>
<text x="186.5" y="57" transform="rotate(-90 186.5 57)">11</text>
<text x="189.1" y="57" transform="rotate(-90 189.1 57)">12</text>
<text x="191.5" y="57" transform="rotate(-90 191.5 57)">13</text>
<text x="194.1" y="57" transform="rotate(-90 194.1 57)">14</text>
<text x="196.5" y="57" transform="rotate(-90 196.5 57)">15</text>
<text x="199.1" y="57" transform="rotate(-90 199.1 57)">16</text>
<text x="142.8" y="61.9" transform="rotate(-90 142.8 61.9)">9</text>
<text x="145.3" y="63.2" transform="rotate(-90 145.3 63.2)">10</text>
<text x="147.8" y="62.9" transform="rotate(-90 147.8 62.9)">11</text>
<text x="150.4" y="63.2" transform="rotate(-90 150.4 63.2)">12</text>
<text x="152.8" y="63.2" transform="rotate(-90 152.8 63.2)">13</text>
<text x="155.3" y="63.2" transform="rotate(-90 155.3 63.2)">14</text>
<text x="157.8" y="63.2" transform="rotate(-90 157.8 63.2)">15</text>
<text x="160.3" y="63.2" transform="rotate(-90 160.3 63.2)">16</text>
<text x="182.8" y="61.9" transform="rotate(-90 182.8 61.9)">9</text>
<text x="185.3" y="63.2" transform="rotate(-90 185.3 63.2)">10</text>
<text x="187.8" y="62.9" transform="rotate(-90 187.8 62.9)">11</text>
<text x="190.3" y="63.2" transform="rotate(-90 190.3 63.2)">12</text>
<text x="192.8" y="63.2" transform="rotate(-90 192.8 63.2)">13</text>
<text x="195.3" y="63.2" transform="rotate(-90 195.3 63.2)">14</text>
<text x="197.8" y="63.2" transform="rotate(-90 197.8 63.2)">15</text>
<text x="200.3" y="63.2" transform="rotate(-90 200.3 63.2)">16</text>
<text x="142.8" y="69.8" transform="rotate(-90 142.8 69.8)">8</text>
<text x="145.3" y="69.8" transform="rotate(-90 145.3 69.8)">7</text>
<text x="147.8" y="69.8" transform="rotate(-90 147.8 69.8)">6</text>
<text x="150.4" y="69.8" transform="rotate(-90 150.4 69.8)">5</text>
<text x="152.8" y="69.8" transform="rotate(-90 152.8 69.8)">4</text>
<text x="155.3" y="69.8" transform="rotate(-90 155.3 69.8)">3</text>
<text x="157.8" y="69.8" transform="rotate(-90 157.8 69.8)">2</text>
<text x="160.3" y="69.8" transform="rotate(-90 160.3 69.8)">1</text>
<text x="182.8" y="69.8" transform="rotate(-90 182.8 69.8)">8</text>
<text x="185.3" y="69.8" transform="rotate(-90 185.3 69.8)">7</text>
<text x="187.8" y="69.8" transform="rotate(-90 187.8 69.8)">6</text>
<text x="190.3" y="69.8" transform="rotate(-90 190.3 69.8)">5</text>
<text x="192.8" y="69.8" transform="rotate(-90 192.8 69.8)">4</text>
<text x="195.3" y="69.8" transform="rotate(-90 195.3 69.8)">3</text>
<text x="197.8" y="69.8" transform="rotate(-90 197.8 69.8)">2</text>
<text x="200.3" y="69.8" transform="rotate(-90 200.3 69.8)">1</text>
<text x="141.6" y="74.7" transform="rotate(-90 141.6 74.7)">8</text>
<text x="144.1" y="74.7" transform="rotate(-90 144.1 74.7)">7</text>
<text x="146.5" y="74.7" transform="rotate(-90 146.5 74.7)">6</text>
<text x="149.1" y="74.7" transform="rotate(-90 149.1 74.7)">5</text>
<text x="151.5" y="74.7" transform="rotate(-90 151.5 74.7)">4</text>
<text x="154.1" y="74.7" transform="rotate(-90 154.1 74.7)">3</text>
<text x="156.5" y="74.7" transform="rotate(-90 156.5 74.7)">2</text>
<text x="159.1" y="74.4" transform="rotate(-90 159.1 74.4)">1</text>
<text x="181.6" y="74.7" transform="rotate(-90 181.6 74.7)">8</text>
<text x="184" y="74.7" transform="rotate(-90 184 74.7)">7</text>
<text x="186.5" y="74.7" transform="rotate(-90 186.5 74.7)">6</text>
<text x="189.1" y="74.7" transform="rotate(-90 189.1 74.7)">5</text>
<text x="191.5" y="74.7" transform="rotate(-90 191.5 74.7)">4</text>
<text x="194.1" y="74.7" transform="rotate(-90 194.1 74.7)">3</text>
<text x="196.5" y="74.7" transform="rotate(-90 196.5 74.7)">2</text>
<text x="199.1" y="74.4" transform="rotate(-90 199.1 74.4)">1</text>
<text x="3.9" y="84.5">C</text>
<text x="273.7" y="84.5">C</text>
<text x="3.9" y="137.6">B</text>
<text x="273.8" y="137.6">B</text>
<text x="91.6" y="148.5" transform="rotate(-90 91.6 148.5)">1</text>
<text x="91.6" y="155.3" transform="rotate(-90 91.6 155.3)">2</text>
<text x="3.9" y="190.7">A</text>
<text x="185.8" y="191.4">Title</text>
<text x="273.7" y="190.7">A</text>
<text x="195.7" y="199.2">Copyright (c) Meta Platforms, Inc. and affiliates.</text>
<text x="210" y="201.6">All rights reserved.</text>
<text x="190.2" y="204.2">This source code is licensed under the license found in the</text>
<text x="193.4" y="206.6">LICENSE file in the root directory of this source tree.</text>
<text x="254.7" y="207.9">Sheet 3</text>
<text x="264.8" y="207.9">of 3</text>
<text x="37.6" y="212.1">4</text>
<text x="106.3" y="212.1">3</text>
<text x="175" y="212.1">2</text>
<text x="243.5" y="212.1">1</text>
</g>
<g font-size="2.2" fill="#f00">
<text x="218" y="82.3">I2C_CH1_SDA</text>
<text x="41.9" y="89.8">PALM_I2C_SDA</text>
<text x="218" y="84.8">I2C_CH1_SCK</text>
<text x="218" y="89.8">I2C_CH3_SDA</text>
<text x="42.3" y="92.3">PALM_I2C_SCL</text>
<text x="218" y="92.3">I2C_CH3_SCK</text>
<text x="43.8" y="97.3">PALM_RESET</text>
<text x="218" y="99.8">I2C_CH4_SCK</text>
<text x="218" y="97.3">I2C_CH4_SDA</text>
<text x="218" y="107.2">I2C_CH7_SCK</text>
<text x="218" y="104.8">I2C_CH7_SDA</text>
<text x="218" y="112.3">I2C_CH8_SDA</text>
<text x="218" y="119.7">I2C_CH6_SDA</text>
<text x="218" y="114.8">I2C_CH8_SCK</text>
<text x="218" y="122.3">I2C_CH6_SCK</text>
<text x="218" y="129.7">I2C_CH5_SCK</text>
<text x="218" y="127.3">I2C_CH5_SDA</text>
<text x="218" y="137.2">I2C_CH2_SCK</text>
<text x="218" y="134.7">I2C_CH2_SDA</text>
</g>
</svg>
